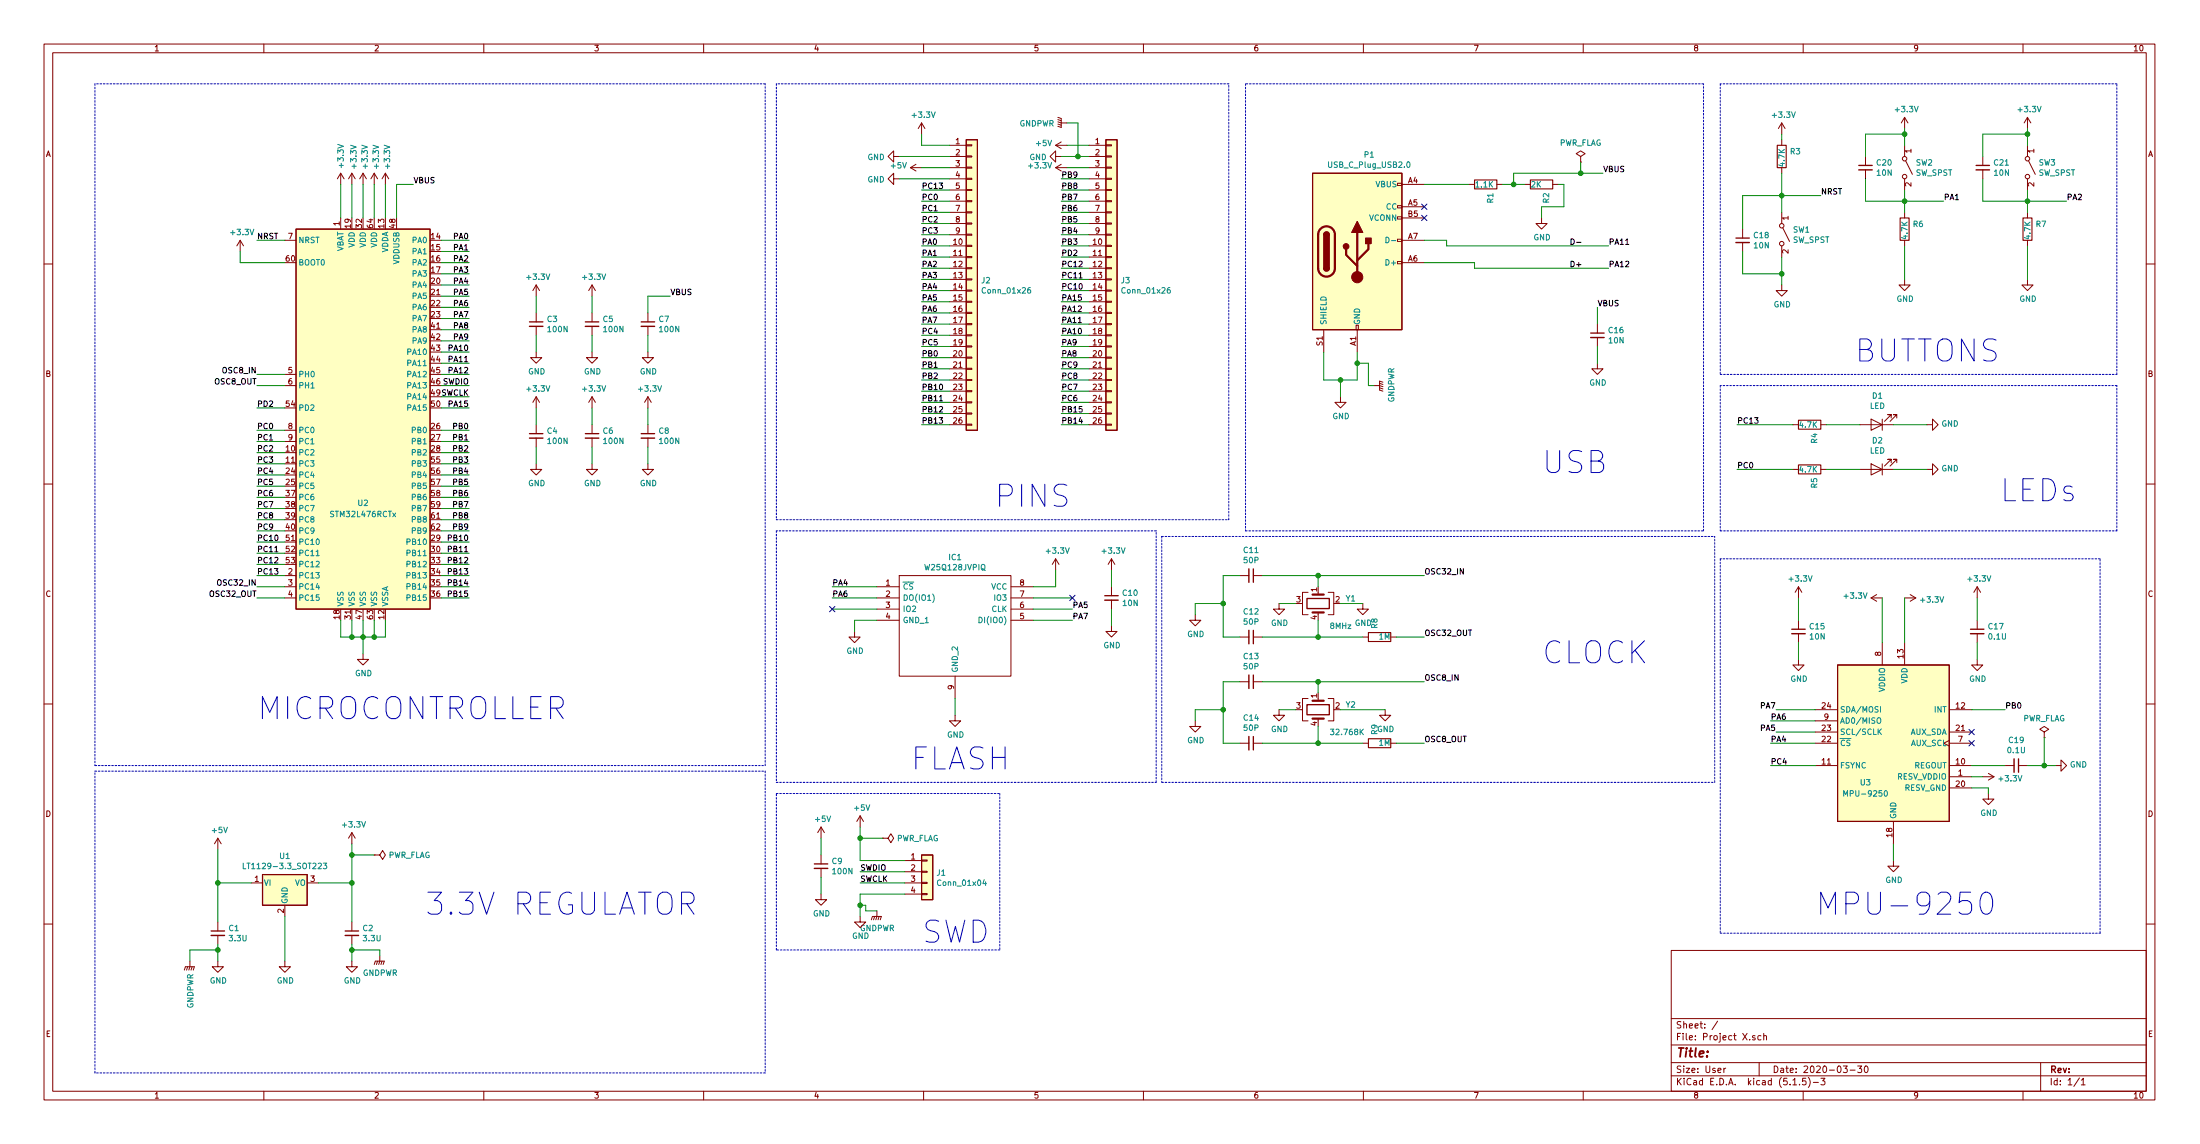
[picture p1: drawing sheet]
<svg xmlns="http://www.w3.org/2000/svg" width="500mm" height="260mm" viewBox="0 0 500 260" stroke-linecap="round" stroke-linejoin="round" font-family="sans-serif">
<g fill="none" stroke="#840000" stroke-width=".23">
<path d="M10 10h480v240h-480zM12 12h476v236h-476zM60 10v2M110 10v2M160 10v2M210 10v2M260 10v2M310 10v2M360 10v2M410 10v2M460 10v2M77.5 39.4l-.8 1.2"/>
<path d="M77.5 39.4v2.5M77.5 39.4l.7 1.2M80 39.4v2.5M80 39.4l-.8 1.2M80 39.4l.8 1.2M82.5 39.4l-.7 1.2M82.5 39.4v2.5M82.5 39.4l.8 1.2M85.1 39.4l-.8 1.2M85.1 39.4v2.5M85.1 39.4l.8 1.2M87.6 39.4l-.7 1.2"/>
<path d="M87.6 39.4v2.5M87.6 39.4l.8 1.2M203.2 35.6v-1.3l-1.3 1.3 1.3 1.2v-1.2h1.3M207 38.1l1.3 .8M207 38.1h2.5M208.3 37.3l-1.3 .8M209.5 27.9l-.7 1.3M209.5 27.9v2.6M209.5 27.9l.8 1.3M215.9 38.1h3.8M215.9 33h3.8M215.9 35.6h3.8"/>
<path d="M219.7 38h1.3v.2h-1.3zM219.7 35.4h1.3v.3h-1.3zM219.7 32.9h1.3v.2h-1.3zM240 35.6v-1.3l-1.2 1.3 1.2 1.2v-1.2h1.3M240 38.1h2.6M240 33h2.6M240 38.1l1.3 .8M240 33l1.3 .8M240.5 26.7l.8 .2v2.1l-.8-.3M240.5 27.2l.8 .2M240.5 27.7l.8 .2h1.3M240.5 28.2l.8 .3"/>
<path d="M241.3 37.3l-1.3 .8M241.3 32.3l-1.3 .7M247.6 38.1h3.9M247.6 33h3.9M247.6 35.6h3.9M251.5 38h1.2v.2h-1.2zM251.5 35.4h1.2v.3h-1.2zM251.5 32.9h1.2v.2h-1.2zM359.4 35.6l1-.7-1-.6-1 .6 1 .7v1.2M359.4 36.8h.1M405.1 27.9v2.6M405.1 31.8v1.2"/>
<path d="M405.1 38.1v1.3M405.1 27.9l-.7 1.3M405.1 27.9l.8 1.3M424.2 35.6v2M424.2 38.6v2M433.1 26.7v2.5M433.1 33v2.6M433.1 26.7l-.8 1.2M433.1 26.7l.7 1.2M433.3 36.6l1.5 3M450.8 35.6v2M450.8 38.6v2"/>
<path d="M461 26.7v2.5M461 33v2.6M461 26.7l-.8 1.2M461 26.7l.8 1.2M461.3 36.6l1.5 3M10 60h2M54.6 54.6l-.8 1.3M54.6 54.6v2.6M54.6 54.6l.8 1.3M64.8 54.6h2.5M77.5 49.5v2.6M203.2 40.6v-1.2l-1.3 1.2 1.3 1.3v-1.3h1.3"/>
<path d="M215.9 55.9h3.8M215.9 58.4h3.8M215.9 40.6h3.8M215.9 43.2h3.8M215.9 45.7h3.8M215.9 48.3h3.8M215.9 50.8h3.8M215.9 53.3h3.8M219.7 58.3h1.3v.2h-1.3zM219.7 55.8h1.3v.2h-1.3zM219.7 53.2h1.3v.3h-1.3zM219.7 50.7h1.3v.2h-1.3z"/>
<path d="M219.7 48.1h1.3v.3h-1.3zM219.7 45.6h1.3v.2h-1.3zM219.7 43.1h1.3v.2h-1.3zM219.7 40.5h1.3v.3h-1.3zM247.6 55.9h3.9M247.6 58.4h3.9M247.6 40.6h3.9M247.6 43.2h3.9M247.6 45.7h3.9M247.6 48.3h3.9M247.6 50.8h3.9M247.6 53.3h3.9"/>
<path d="M251.5 58.3h1.2v.2h-1.2zM251.5 55.8h1.2v.2h-1.2zM251.5 53.2h1.2v.3h-1.2zM251.5 50.7h1.2v.2h-1.2zM251.5 48.1h1.2v.3h-1.2zM251.5 45.6h1.2v.2h-1.2zM251.5 43.1h1.2v.2h-1.2zM251.5 40.5h1.2v.3h-1.2zM317.8 59.4h1v.5h-1zM317.8 54.4h1v.5h-1zM317.8 49.3h1v.5h-1zM317.8 46.7h1v.5h-1z"/>
<path d="M317.8 41.7h1v.5h-1zM318.8 41.9h5M318.8 47h5M318.8 59.7h5M318.8 54.6h5M318.8 49.5h5M334 41.9h1.3M340.4 41.9h1.2M346.7 41.9h1.3M350.5 49.5v1.3h1.3l-1.3 1.3-1.3-1.3h1.3M353.1 41.9h1.2M396.2 52.1v2"/>
<path d="M396.2 55.1v2.1M405.1 48.3v2.5M405.1 55.9v2.5M405.4 51.8l1.5 3.1M433.1 40.6v2.6M433.1 48.3v1.2M433.1 54.6v1.3M461 40.6v2.6M461 48.3v1.2M461 54.6v1.3M488 60h2M121.9 64.8v2.5"/>
<path d="M121.9 71.1v2.1M121.9 74.2v2M121.9 64.8l-.7 1.2M121.9 64.8l.8 1.2M134.6 64.8v2.5M134.6 71.1v2.1M134.6 74.2v2M134.6 64.8l-.7 1.2M134.6 64.8l.8 1.2M147.3 71.1v2.1M147.3 74.2v2M215.9 61h3.8"/>
<path d="M215.9 63.5h3.8M215.9 66h3.8M215.9 68.6h3.8M215.9 71.1h3.8M215.9 73.7h3.8M215.9 76.2h3.8M215.9 78.7h3.8M219.7 68.5h1.3v.2h-1.3zM219.7 71h1.3v.2h-1.3zM219.7 73.5h1.3v.3h-1.3zM219.7 76.1h1.3v.2h-1.3zM219.7 78.6h1.3v.3h-1.3z"/>
<path d="M219.7 65.9h1.3v.3h-1.3zM219.7 60.8h1.3v.3h-1.3zM219.7 63.4h1.3v.2h-1.3zM247.6 61h3.9M247.6 63.5h3.9M247.6 66h3.9M247.6 68.6h3.9M247.6 71.1h3.9M247.6 73.7h3.9M247.6 76.2h3.9M247.6 78.7h3.9M251.5 68.5h1.2v.2h-1.2z"/>
<path d="M251.5 71h1.2v.2h-1.2zM251.5 73.5h1.2v.3h-1.2zM251.5 76.1h1.2v.2h-1.2zM251.5 78.6h1.2v.3h-1.2zM251.5 65.9h1.2v.3h-1.2zM251.5 60.8h1.2v.3h-1.2zM251.5 63.4h1.2v.2h-1.2zM301 74.9v5.1M308.4 73.9h.5v1h-.5zM308.6 74.9v5.1M363.2 73.7v2M363.2 76.7v2"/>
<path d="M405.1 64.8v1.2h1.3l-1.3 1.3-1.2-1.3h1.2M433.1 63.5v1.3h1.2l-1.2 1.2-1.3-1.2h1.3M461 63.5v1.3h1.3l-1.3 1.2-1.3-1.2h1.3M64.8 87.6h2.5M64.8 97.8h2.5M64.8 85.1h2.5M121.9 80v1.3h1.3l-1.3 1.3-1.3-1.3h1.3M121.9 90.2l-.7 1.2M121.9 90.2v2.5M121.9 96.5v2.1M121.9 99.6v2M121.9 90.2l.8 1.2"/>
<path d="M134.6 80v1.3h1.3l-1.3 1.3-1.3-1.3h1.3M134.6 90.2l-.7 1.2M134.6 90.2v2.5M134.6 96.5v2.1M134.6 99.6v2M134.6 90.2l.8 1.2M147.3 80v1.3h1.3l-1.3 1.3-1.3-1.3h1.3M147.3 90.2l-.7 1.2M147.3 90.2v2.5M147.3 96.5v2.1M147.3 99.6v2M147.3 90.2l.8 1.2"/>
<path d="M215.9 81.3h3.8M215.9 83.8h3.8M215.9 86.4h3.8M215.9 88.9h3.8M215.9 91.4h3.8M215.9 94h3.8M215.9 96.5h3.8M219.7 91.3h1.3v.3h-1.3zM219.7 93.9h1.3v.2h-1.3zM219.7 96.4h1.3v.2h-1.3zM219.7 81.2h1.3v.2h-1.3zM219.7 83.7h1.3v.2h-1.3z"/>
<path d="M219.7 86.2h1.3v.3h-1.3zM219.7 88.8h1.3v.2h-1.3zM247.6 81.3h3.9M247.6 83.8h3.9M247.6 86.4h3.9M247.6 88.9h3.9M247.6 91.4h3.9M247.6 94h3.9M247.6 96.5h3.9M251.5 91.3h1.2v.3h-1.2zM251.5 93.9h1.2v.2h-1.2zM251.5 96.4h1.2v.2h-1.2z"/>
<path d="M251.5 81.2h1.2v.2h-1.2zM251.5 83.7h1.2v.2h-1.2zM251.5 86.2h1.2v.3h-1.2zM251.5 88.8h1.2v.2h-1.2zM304.8 90.2v1.2h1.3l-1.3 1.3-1.3-1.3h1.3M312.4 87.6h1.3l.8 .3M313.7 88.1l.8 .3M313.7 87.1l.8 .3M314.5 86.9l-.8-.3v2l.8 .3M363.2 82.6v1.2h1.3l-1.3 1.3-1.3-1.3h1.3M407.7 96.5h1.2M414 96.5h1.3"/>
<path d="M422.9 96.5h7.6M425.4 95.3l2.6 1.2-2.6 1.3zM428 95.3v2.5M430 95v-.8h-.7h.7l-1.5 1.6M431.3 95v-.8h-.8h.8l-1.5 1.6M438.1 96.5h1.3v-1.2l1.3 1.2-1.3 1.3v-1.3M10 110h2M64.8 100.3h2.5M121.9 105.4v1.3h1.3l-1.3 1.3-1.3-1.3h1.3M134.6 105.4v1.3h1.3l-1.3 1.3-1.3-1.3h1.3M147.3 105.4v1.3h1.3l-1.3 1.3-1.3-1.3h1.3M407.7 106.7h1.2"/>
<path d="M414 106.7h1.3M422.9 106.7h7.6M425.4 105.4l2.6 1.3-2.6 1.3zM428 105.4v2.6M430 105.2v-.8h-.7h.7l-1.5 1.5M431.3 105.2v-.8h-.8h.8l-1.5 1.5M438.1 106.7h1.3v-1.3l1.3 1.3-1.3 1.3v-1.3M488 110h2M64.8 133.4h2.5M64.8 135.9h2.5M64.8 130.8h2.5M199.4 133.4h5.1"/>
<path d="M199.4 135.9h5.1M199.4 138.4h5.1M204.5 130.8h25.4v22.9h-25.4zM229.9 133.4h5M229.9 135.9h5M229.9 138.4h5M240 127l-.7 1.3M240 127v2.5M240 127l.8 1.3M252.7 127l-.7 1.3M252.7 127v2.5M252.7 133.4v2"/>
<path d="M252.7 136.4v2M252.7 127l.8 1.3M271.8 139.7v1.3h1.2l-1.2 1.2-1.3-1.2h1.3M281.9 130.8h2.1M285 130.8h2M290.8 137.2v1.2h1.3l-1.3 1.3-1.2-1.3h1.2M297.4 134.6h-1.2v5.1h1.2M299.7 134.6v.5M299.7 139.2v.5M302 134.6h1.3v5.1h-1.3M309.9 137.2v1.2h1.2l-1.2 1.3-1.3-1.3h1.3M408.9 133.4v2.5"/>
<path d="M408.9 133.4l-.7 1.2M408.9 133.4l.8 1.2M425.4 135.9h2.6M425.4 135.9l1.3 .8M426.7 135.1l-1.3 .8M433.1 135.9h2.5M434.3 135.1l1.3 .8M435.6 135.9l-1.3 .8M449.6 133.4v2.5M449.6 133.4l-.8 1.2M449.6 133.4l.7 1.2M10 160h2"/>
<path d="M82.5 148.6v1.3h1.3l-1.3 1.2-1.2-1.2h1.2M194.3 143.5v1.3h1.3l-1.3 1.3-1.3-1.3h1.3M199.4 141h5.1M217.2 153.7v5.1M229.9 141h5M252.7 142.2v1.3h1.3l-1.3 1.3-1.2-1.3h1.2M281.9 144.8h2.1M281.9 154.9h2.1M285 144.8h2M285 154.9h2M297.4 158.8h-1.2v5h1.2M299.7 158.8v.5"/>
<path d="M302 158.8h1.3v5h-1.3M309.9 144.8h1.2M316.2 144.8h1.3M408.9 149.9v1.2h1.3l-1.3 1.3-1.2-1.3h1.2M408.9 141v2M408.9 144v2.1M428 146.1v5M433.1 146.1v5M449.6 149.9v1.2h1.2l-1.2 1.3-1.3-1.3h1.3M449.6 141v2M449.6 144v2.1M488 160h2"/>
<path d="M217.2 162.6v1.2h1.2l-1.2 1.3-1.3-1.3h1.3M271.8 163.8v1.3h1.2l-1.2 1.3-1.3-1.3h1.3M281.9 168.9h2.1M285 168.9h2M290.8 161.3v1.3h1.3l-1.3 1.2-1.2-1.2h1.2M299.7 163.3v.5M309.9 168.9h1.2M315 161.3v1.3h1.2l-1.2 1.2-1.3-1.2h1.3M316.2 168.9h1.3M412.7 174h5.1M412.7 168.9h5.1M412.7 161.3h5.1"/>
<path d="M412.7 166.4h5.1M412.7 163.8h5.1M443.2 168.3l-1.2 .6 1.2 .6M443.2 176.5h5.1M443.2 174h5.1M443.2 168.9h5.1M443.2 161.3h5.1M443.2 179.1h5.1M443.2 166.4h5.1M450.8 176.5h2.6M452.1 175.8l1.3 .7M453.4 176.5l-1.3 .8"/>
<path d="M455.9 174h2.1M459 174h2M464.8 166.4l1-.7-1-.6-1 .6 1 .7v1.2M464.8 167.6h.1M467.4 174h1.2v-1.3l1.3 1.3-1.3 1.3v-1.3M49.5 190.5v2.5M49.5 190.5l-.7 1.3M49.5 190.5l.8 1.3M80 189.2v2.6M80 189.2l-.8 1.3M80 189.2l.8 1.3M85.1 194.3h1.3l.6-1 .6 1-.6 1-.6-1"/>
<path d="M85.1 194.3h.1M186.7 188v2.5M186.7 194.3v2M186.7 197.4v2M186.7 188l-.8 1.2M186.7 188l.8 1.2M195.6 185.4l-.8 1.3M195.6 185.4v2.6M195.6 185.4l.7 1.3M200.7 190.5h1.2l.7-1 .6 1-.6 1-.7-1M200.7 190.5h.1M205.7 195.6h3.8"/>
<path d="M205.7 198.1h3.8M209.5 195.5h1.3v.2h-1.3zM209.5 198h1.3v.2h-1.3zM430.5 195.6v1.3h1.3l-1.3 1.2-1.2-1.2h1.2M430.5 186.7v5.1M452.1 180.3v1.3h1.3l-1.3 1.3-1.3-1.3h1.3M10 210h2M42.7 219.7l-.3 .8M43.2 218.4v1.3l-.3 .8M43.7 219.7l-.3 .8M49.5 218.4v1.3h1.3l-1.3 1.3-1.2-1.3h1.2M49.5 209.6v2"/>
<path d="M49.5 212.6v2M57.1 200.7h2.6M64.8 218.4v1.3h1.2l-1.2 1.3-1.3-1.3h1.3M64.8 205.7v2.6M69.8 200.7h2.6M80 218.4v1.3h1.3l-1.3 1.3-1.3-1.3h1.3M80 209.6v2M80 212.6v2M85.1 219.2l.2-.8h2.1l-.3 .8M85.9 218.4l-.3 .8M86.4 217.2v1.2l-.3 .8M86.9 218.4l-.3 .8"/>
<path d="M186.7 203.2v1.3h1.3l-1.3 1.2-1.3-1.2h1.3M195.6 208.3v1.3h1.2l-1.2 1.2-1.3-1.2h1.3M198.1 209l.3-.7h2l-.2 .7M198.9 208.3l-.3 .7M199.4 207v1.3l-.3 .7M199.9 208.3l-.3 .7M205.7 200.7h3.8M205.7 203.2h3.8M209.5 203.1h1.3v.2h-1.3zM209.5 200.5h1.3v.3h-1.3zM380 216h108v32h-108zM488 210h2"/>
<path d="M41.9 220.5l.3-.8h2l-.3 .8M380 237.5h108M380 231.5h108M390.6 232.1l-1.3 1.9M399.1 235.4h-.4l-.2 .2 .1 .2 .5 .1v.4h-.6M400.4 235.4h-.4l-.3 .2 .1 .7h.6M401 235.5l.6-.1 .1 .9M401 234.9v1.4M60 248v2M110 248v2M160 248v2M210 248v2"/>
<path d="M260 248v2M310 248v2M360 248v2M380 244.5h108M380 241.5h108M392 242.8v1M392.4 242.8l-.4 .3M400 241.5v3M407.7 246.6h.8M409.2 246.4v.2M410 248v2M410.6 245.1h-.7l-.1 .7 .7-.1 .1 .7-.2 .2-.6-.2"/>
<path d="M411.2 244.9a1.71 1.71 0 0 1 0 2.2M412.3 246h1.2M414 245.1h1l-.5 .5 .4 .2v.6l-.2 .2-.7-.2M419.1 242.3h.9l-.4 .6 .4 .1v.6l-.2 .2-.7-.2M420.7 243.2h1.1M422.4 242.3h.9l-.5 .6 .5 .1v.6l-.3 .2-.6-.2M424.1 242.3h.2a.8 .8 0 0 1 .5 .7 .8 .8 0 0 1-.5 .8 1 1 0 0 1-.2-1.5zM460 248v2M464 241.5v6.5M472.8 245l-1.2 1.9M473.3 245.5l.4-.4v1.5M473.3 246.6h.8"/>
<circle cx="433.1" cy="36.1" r=".51"/>
<circle cx="461" cy="36.1" r=".51"/>
<circle cx="405.1" cy="51.3" r=".51"/>
<circle cx="405.1" cy="55.4" r=".51"/>
<circle cx="433.1" cy="40.1" r=".51"/>
<circle cx="461" cy="40.1" r=".51"/>
</g>
<g fill="none" stroke="#840000" stroke-width=".33">
<path d="M422.7 38.6h3M449.3 38.6h3.1M394.7 55.1h3.1M120.4 74.2h3M133.1 74.2h3M145.8 74.2h3M361.7 76.7h3M120.4 99.6h3M133.1 99.6h3M145.8 99.6h3M251.2 136.4h3.1M284 129.3v3"/>
<path d="M284 143.3v3M284 153.4v3.1M407.4 144h3.1M448.1 144h3M284 167.4v3M458 172.5v3M185.2 197.4h3M48 212.6h3.1M78.5 212.6h3"/>
</g>
<g fill="none" stroke="#840000" stroke-width=".3">
<path d="M422.7 37.6h3M449.3 37.6h3.1M394.7 54.1h3.1M120.4 73.2h3M133.1 73.2h3M145.8 73.2h3M361.7 75.7h3M120.4 98.6h3M133.1 98.6h3M145.8 98.6h3M251.2 135.4h3.1M285 129.3v3"/>
<path d="M297.2 136h5.1v2.3h-5.1zM285 143.3v3M285 153.4v3.1M407.4 143h3.1M448.1 143h3M285 167.4v3M297.2 160.1h5.1v2.3h-5.1zM459 172.5v3M185.2 196.3h3M48 211.6h3.1M78.5 211.6h3"/>
</g>
<g fill="none" stroke="#008484" stroke-width=".23">
<path d="M320 36.9l.2-.1a.67 .67 0 0 1 .4 .6 .67 .67 0 0 1-.4 .7l-.3-.5zM315.1 53.9a.64 .64 0 0 1 .8 .6 .64 .64 0 0 1-.8 .7zM316.4 54.7h1M234.3 65.4h-.4l-.2 .5v.6l.6 .1v-.7l-.4-.1-.2 .3M266 65.4h-.4l-.2 .5 .1 .6 .5 .1v-.7l-.4-.1-.2 .3M71.9 126.3h.7M212.1 135a1.47 1.47 0 0 1 0 1.9M222.6 140.3a.64 .64 0 0 1 .7 .6 .64 .64 0 0 1-.7 .6zM426.9 163.3l.2-.2a.45 .45 0 0 1 .6 .5l-.1 .6-.5 .2-.3-.4zM427.2 166.2l.6 .7M427.6 160.6v1.3M427.8 165.7l-.7 .7"/>
<path d="M428.5 179.8l.2-.1a.67 .67 0 0 1 .5 .6 .67 .67 0 0 1-.5 .7l-.3-.5zM55.3 196.2v1.2h.6M73.5 196.2h.8l-.4 .4 .3 .2 .1 .4-.3 .2-.5-.1M223.8 199.9l-.3 .9h.8M419.2 181v-1.3l.5 .9 .4-.9v1.3M224.1 200.4v.8"/>
</g>
<g fill="#ffffc2" stroke="#ffffc2" stroke-width=".23">
<path d="M219.7 31.8h2.5v66h-2.5z"/>
<path d="M209.5 194.3h2.6v10.2h-2.6z"/>
<path d="M251.5 31.8h2.5v66h-2.5z"/>
<path d="M59.7 198.8h10.1v6.9h-10.1z"/>
<path d="M298.4 39.4h20.4v35.5h-20.4z"/>
<path d="M67.3 52.1h30.5v86.3h-30.5z"/>
<path d="M417.8 151.1h25.4v35.6h-25.4z"/>
</g>
<g fill="none" stroke="#840000" stroke-width=".25">
<path d="M219.7 31.8h2.5v66h-2.5zM251.5 31.8h2.5v66h-2.5zM298.4 39.4h20.4v35.5h-20.4zM404.1 33h2v5.1h-2zM67.3 52.1h30.5v86.3h-30.5zM301 53.3l.2-.4 .3-.2 .6 .2 .2 .4M335.3 40.9h5.1v2h-5.1zM348 40.9h5.1v2h-5.1zM432.1 49.5h2v5.1h-2zM460 49.5h2v5.1h-2zM301 61l.2 .4 .3 .2 .6-.2 .2-.4M408.9 95.5h5.1v2h-5.1z"/>
<path d="M408.9 105.7h5.1v2h-5.1zM311.1 143.8h5.1v2h-5.1zM417.8 151.1h25.4v35.6h-25.4zM311.1 167.9h5.1v2h-5.1zM59.7 198.8h10.1v6.9h-10.1zM209.5 194.3h2.6v10.2h-2.6z"/>
</g>
<path d="M300.2 52.1a1.9 1.9 0 0 1 2.1-.6 1.9 1.9 0 0 1 1.2 1.8v7.7a1.9 1.9 0 0 1-1.9 1.9 1.9 1.9 0 0 1-1.9-1.9v-7.8zM306.1 56.6v1.3l2.5 2.6M308.6 52.8v10.2M311.1 55.4v1.2l-2.5 2.6M298.4 135.1h2.6M298.4 139.2h2.6M298.4 159.3h2.6M298.4 163.3h2.6" fill="none" stroke="#840000" stroke-width=".51"/>
<g fill="#840000" stroke="#840000" stroke-width=".25">
<path d="M301 61l1.3 .1-.3 .4-.5 .1-.3-.2z"/>
<path d="M301.2 52.9l.7-.2 .3 .3 .1 .3h-1.3z"/>
<path d="M301 53.3h1.3v7.7h-1.3z"/>
<path d="M310.5 54.1h1.3v1.3h-1.3z"/>
<path d="M308.6 50.3l1.3 2.5h-2.6z"/>
<circle cx="306.1" cy="56" r=".63"/>
</g>
<circle cx="308.6" cy="63" r="1.27" fill="#840000" stroke="#840000" stroke-width=".23"/>
<g fill="none" stroke="#0000c2" stroke-width=".23" stroke-dasharray=".4 .4">
<path d="M21.6 19.1v154.9M174 19.1h-152.4M176.5 19.1v99M279.4 19.1h-102.9M283.2 19.1v101.6M387.3 19.1h-104.1M391.2 19.1v66M481.3 19.1h-90.1M391.2 87.6v33.1M391.2 85.1h90.1M481.3 85.1v-66M481.3 87.6h-90.1"/>
<path d="M176.5 118.1h102.9M279.4 118.1v-99M176.5 120.7v57.1M262.9 120.7h-86.4M264.2 121.9v55.9M264.2 121.9h125.7M283.2 120.7h104.1M387.3 120.7v-101.6M391.2 120.7h90.1M391.2 127v85.1M477.5 127h-86.3M481.3 120.7v-33.1"/>
<path d="M21.6 175.3h152.4M21.6 174h152.4M174 174v-154.9M174 175.3v68.5M176.5 177.8h86.4M262.9 177.8v-57.1M264.2 177.8h125.7M389.9 177.8v-55.9M176.5 180.3h50.8M227.3 180.3v35.6M176.5 215.9v-35.6M227.3 215.9h-50.8"/>
<path d="M391.2 212.1h86.3M477.5 212.1v-85.1M21.6 243.8v-68.5M174 243.8h-152.4"/>
</g>
<g fill="none" stroke="#008400" stroke-width=".23">
<path d="M204.5 35.6h11.4M209.5 30.5v2.5h6.4M209.5 38.1h6.4M241.3 35.6h6.3M242.6 33h5M242.6 38.1h5M242.6 27.9h2.5v7.7M359.4 36.8v2.6M364.5 39.4h-20.3v2.5M405.1 30.5v1.3M405.1 39.4v8.9M433.1 29.2v3.8"/>
<path d="M433.1 30.5h-8.9v5.1M461 30.5h-10.2v5.1M461 29.2v3.8M54.6 57.2v2.5h10.2M58.4 54.6h6.4M77.5 41.9v7.6M80 41.9v7.6M82.5 41.9v7.6M85.1 41.9v7.6M87.6 41.9v7.6M94 41.9h-3.8v7.6M100.3 59.7h6.4"/>
<path d="M100.3 54.6h6.4M100.3 57.2h6.4M204.5 40.6h11.4M209.5 43.2h6.4M209.5 58.4h6.4M209.5 45.7h6.4M209.5 48.3h6.4M209.5 50.8h6.4M209.5 53.3h6.4M209.5 55.9h6.4M241.3 43.2h6.3M241.3 58.4h6.3"/>
<path d="M241.3 40.6h6.3M241.3 45.7h6.3M241.3 48.3h6.3M241.3 50.8h6.3M241.3 53.3h6.3M241.3 55.9h6.3M323.8 59.7h11.5v1.3h30.5M323.8 41.9h10.2M323.8 54.6h5.1v1.3h36.9M341.6 41.9h5.1M354.3 41.9h1.3v5.1h-5.1v2.5M396.2 57.2v5h8.9"/>
<path d="M405.1 58.4v6.4M414 44.5h-17.8v7.6M424.2 40.6v5.1h17.8M433.1 43.2v5.1M433.1 55.9v7.6M450.8 40.6v5.1h19.1M461 43.2v5.1M461 55.9v7.6M100.3 67.3h6.4M100.3 62.2h6.4M100.3 77.5h6.4M100.3 74.9h6.4"/>
<path d="M100.3 64.8h6.4M100.3 69.9h6.4M100.3 72.4h6.4M121.9 67.3v3.8M121.9 76.2v3.8M134.6 67.3v3.8M134.6 76.2v3.8M147.3 76.2v3.8M152.4 67.3h-5.1v3.8M209.5 73.7h6.4M209.5 63.5h6.4M209.5 61h6.4"/>
<path d="M209.5 66h6.4M209.5 71.1h6.4M209.5 68.6h6.4M209.5 76.2h6.4M209.5 78.7h6.4M241.3 73.7h6.3M241.3 63.5h6.3M241.3 61h6.3M241.3 66h6.3M241.3 71.1h6.3M241.3 68.6h6.3M241.3 76.2h6.3"/>
<path d="M241.3 78.7h6.3M363.2 69.9v3.8M363.2 78.7v3.9M58.4 87.6h6.4M58.4 85.1h6.4M58.4 97.8h6.4M58.4 92.7h6.4M100.3 82.6h6.4M100.3 87.6h6.4M100.3 85.1h6.4M100.3 80h6.4M100.3 97.8h6.4"/>
<path d="M100.3 90.2h6.4M100.3 92.7h6.4M121.9 92.7v3.8M134.6 92.7v3.8M147.3 92.7v3.8M209.5 91.4h6.4M209.5 86.4h6.4M209.5 96.5h6.4M209.5 94h6.4M209.5 88.9h6.4M209.5 83.8h6.4M209.5 81.3h6.4"/>
<path d="M241.3 91.4h6.3M241.3 86.4h6.3M241.3 96.5h6.3M241.3 94h6.3M241.3 88.9h6.3M241.3 83.8h6.3M241.3 81.3h6.3M301 80v6.4h7.6v-6.4M304.8 86.4v3.8M308.6 82.6h2.5v5h1.3M395 96.5h12.7M415.3 96.5h7.6"/>
<path d="M430.5 96.5h7.6M58.4 110.5h6.4M58.4 118.1h6.4M58.4 115.6h6.4M58.4 113h6.4M58.4 100.3h6.4M58.4 102.9h6.4M58.4 105.4h6.4M58.4 108h6.4M100.3 110.5h6.4M100.3 118.1h6.4M100.3 115.6h6.4"/>
<path d="M100.3 113h6.4M100.3 100.3h6.4M100.3 102.9h6.4M100.3 105.4h6.4M100.3 108h6.4M121.9 101.6v3.8M134.6 101.6v3.8M147.3 101.6v3.8M395 106.7h12.7M415.3 106.7h7.6M430.5 106.7h7.6M58.4 130.8h6.4"/>
<path d="M58.4 135.9h6.4M58.4 133.4h6.4M58.4 120.7h6.4M58.4 123.2h6.4M58.4 125.7h6.4M58.4 128.3h6.4M100.3 130.8h6.4M100.3 135.9h6.4M100.3 133.4h6.4M100.3 120.7h6.4M100.3 123.2h6.4M100.3 125.7h6.4"/>
<path d="M100.3 128.3h6.4M189.2 135.9h10.2M189.2 138.4h10.2M189.2 133.4h10.2M234.9 135.9h8.9M234.9 138.4h8.9M240 129.5v3.9h-5.1M252.7 129.5v3.9M252.7 138.4v3.8M278.1 137.2h-6.3v2.5M281.9 130.8h-3.8v14h3.8M287 130.8h36.8"/>
<path d="M290.8 137.2h3.8M299.7 130.8v2.6M304.8 137.2h5.1M408.9 135.9v5.1M428 135.9v10.2M433.1 135.9v10.2M449.6 135.9v5.1M77.5 141v3.8h10.1v-3.8M80 141v3.8M82.5 141v7.6M85.1 141v3.8M199.4 141h-5.1v2.5"/>
<path d="M217.2 158.8v3.8M234.9 141h8.9M281.9 154.9h-3.8v14h3.8M287 144.8h22.9M287 154.9h36.8M299.7 141v3.8M299.7 154.9v2.6M317.5 144.8h6.3M408.9 146.1v3.8M449.6 146.1v3.8M278.1 161.3h-6.3v2.5M287 168.9h22.9"/>
<path d="M290.8 161.3h3.8M299.7 165.1v3.8M304.8 161.3h10.2M317.5 168.9h6.3M402.6 168.9h10.1M402.6 174h10.1M402.6 163.8h10.1M403.9 161.3h8.8M403.9 166.4h8.8M448.3 161.3h7.6M448.3 174h7.6M448.3 179.1h3.8v1.2"/>
<path d="M448.3 176.5h2.5M461 174h6.4M464.8 167.6v6.4M49.5 193v16.6M80 191.8v17.8M80 194.3h5.1M186.7 190.5v3.8M186.7 199.4v3.8M195.6 188v7.6h10.1M195.6 190.5h5.1M195.6 198.1h10.1M430.5 191.8v3.8"/>
<path d="M49.5 214.6v3.8M49.5 215.9h-6.3v2.5M49.5 200.7h7.6M64.8 208.3v10.1M72.4 200.7h7.6M80 214.6v3.8M80 215.9h6.4v1.3M195.6 200.7h10.1M195.6 205.7h1.2v1.3h2.6M205.7 203.2h-10.1v5.1"/>
</g>
<path d="M357.2 54.3a.64 .64 0 0 1 .8 .6 .64 .64 0 0 1-.8 .7zM358.5 55.1h1M369.6 55.6h.8M245.2 73.3h.7M245.4 63.2h.7M213.6 91.1h.7M62.5 125.4h.7" fill="none" stroke="#000" stroke-width=".23"/>
<path d="M448.1 202.8h-2.4l-.2 2.4 .7-.5h1.2l.5 .2 .4 .7v1.2l-.2 .5-.7 .5h-1.2l-.7-.5M450.7 203.3a1.2 1.2 0 0 1 1.2-.5 1.2 1.2 0 0 1 1 .9 3.9 3.9 0 0 1-.5 3.8 1.19 1.19 0 0 1-1.9-.7 4.2 4.2 0 0 1 .2-3.5z" fill="none" stroke="#0000c2" stroke-width=".23"/>
<g fill="#008400" stroke="#008400" stroke-width=".25">
<circle cx="80" cy="215.9" r=".51"/>
<circle cx="308.6" cy="82.6" r=".51"/>
<circle cx="80" cy="200.7" r=".51"/>
<circle cx="464.8" cy="174" r=".51"/>
<circle cx="195.6" cy="205.7" r=".51"/>
<circle cx="49.5" cy="200.7" r=".51"/>
<circle cx="82.6" cy="144.8" r=".51"/>
<circle cx="245.1" cy="35.6" r=".51"/>
<circle cx="299.7" cy="168.9" r=".51"/>
<circle cx="80" cy="144.8" r=".51"/>
<circle cx="304.8" cy="86.4" r=".51"/>
<circle cx="344.2" cy="41.9" r=".51"/>
<circle cx="278.1" cy="137.2" r=".51"/>
<circle cx="299.7" cy="130.8" r=".51"/>
<circle cx="461" cy="45.7" r=".51"/>
<circle cx="299.7" cy="144.8" r=".51"/>
<circle cx="433.1" cy="45.7" r=".51"/>
<circle cx="433.1" cy="30.5" r=".51"/>
<circle cx="359.4" cy="39.4" r=".51"/>
<circle cx="85.1" cy="144.8" r=".51"/>
<circle cx="405.1" cy="62.2" r=".51"/>
<circle cx="461" cy="30.5" r=".51"/>
<circle cx="278.1" cy="161.3" r=".51"/>
<circle cx="80" cy="194.3" r=".51"/>
<circle cx="405.1" cy="44.5" r=".51"/>
<circle cx="299.7" cy="154.9" r=".51"/>
<circle cx="49.5" cy="215.9" r=".51"/>
<circle cx="195.6" cy="190.5" r=".51"/>
</g>
<path d="M323.2 48.9l1.3 1.2M323.2 46.4l1.3 1.2M324.5 48.9l-1.3 1.2M324.5 46.4l-1.3 1.2M188.6 137.8l1.2 1.2M189.8 137.8l-1.2 1.2M243.2 135.3l1.2 1.2M244.4 135.3l-1.2 1.2M447.7 165.8l1.2 1.2M447.7 168.3l1.2 1.2M448.9 165.8l-1.2 1.2M448.9 168.3l-1.2 1.2" fill="none" stroke="#000084" stroke-width=".23"/>
<g font-size="7" fill="#0000c2">
<text x="421.6" y="82.3">BUTTONS</text>
<text x="350.5" y="107.6">USB</text>
<text x="226.1" y="115.3">PINS</text>
<text x="454.7" y="114">LEDs</text>
<text x="350.5" y="150.9">CLOCK</text>
<text x="58.4" y="163.6">MICROCONTROLLER</text>
<text x="207" y="175">FLASH</text>
<text x="96.5" y="208">3.3V REGULATOR</text>
<text x="412.7" y="208">MPU-9250</text>
<text x="209.5" y="214.4">SWD</text>
</g>
<text font-size="2.8" fill="#840000" x="381" y="240.3">Title:</text>
<g font-size="2.1" fill="#840000">
<text x="381" y="233.7">Sheet: /</text>
<text x="381" y="236.4">File: Project X.sch</text>
<text x="381" y="243.8">Size: User</text>
<text x="403" y="243.8">Date: 2020-03-30</text>
<text x="466" y="243.8">Rev:</text>
<text x="381" y="246.6">KiCad E.D.A. kicad (5.1.5)-3</text>
<text x="466" y="246.6">Id: 1/1</text>
</g>
<g font-size="1.8" fill="#840000">
<text x="35" y="11.6">1</text>
<text x="85" y="11.6">2</text>
<text x="135" y="11.6">3</text>
<text x="185" y="11.6">4</text>
<text x="235" y="11.6">5</text>
<text x="285" y="11.6">6</text>
<text x="335" y="11.6">7</text>
<text x="385" y="11.6">8</text>
<text x="435" y="11.6">9</text>
<text x="485" y="11.6">10</text>
<text x="10.4" y="35.6">A</text>
<text x="217.3" y="32.8">1</text>
<text x="217.3" y="35.3">2</text>
<text x="249.1" y="32.8">1</text>
<text x="249.1" y="35.3">2</text>
<text x="434.6" y="34.8" transform="rotate(-90 434.6 34.8)">1</text>
<text x="462.5" y="34.8" transform="rotate(-90 462.5 34.8)">1</text>
<text x="488.4" y="35.6">A</text>
<text x="217.3" y="37.8">3</text>
<text x="217.3" y="40.4">4</text>
<text x="249.1" y="37.8">3</text>
<text x="249.1" y="40.4">4</text>
<text x="320.2" y="41.7">A4</text>
<text x="217.3" y="42.9">5</text>
<text x="217.3" y="45.5">6</text>
<text x="249.1" y="42.9">5</text>
<text x="249.1" y="45.5">6</text>
<text x="320.2" y="46.7">A5</text>
<text x="434.6" y="42.4" transform="rotate(-90 434.6 42.4)">2</text>
<text x="462.5" y="42.4" transform="rotate(-90 462.5 42.4)">2</text>
<text x="77.2" y="51.3" transform="rotate(-90 77.2 51.3)">1</text>
<text x="79.8" y="51.8" transform="rotate(-90 79.8 51.8)">19</text>
<text x="82.3" y="51.8" transform="rotate(-90 82.3 51.8)">32</text>
<text x="84.8" y="51.8" transform="rotate(-90 84.8 51.8)">64</text>
<text x="87.4" y="51.8" transform="rotate(-90 87.4 51.8)">13</text>
<text x="89.9" y="51.8" transform="rotate(-90 89.9 51.8)">48</text>
<text x="217.3" y="48">7</text>
<text x="217.3" y="50.5">8</text>
<text x="217.3" y="53.1">9</text>
<text x="249.1" y="48">7</text>
<text x="249.1" y="50.5">8</text>
<text x="249.1" y="53.1">9</text>
<text x="320.2" y="49.3">B5</text>
<text x="406.7" y="50" transform="rotate(-90 406.7 50)">1</text>
<text x="65.1" y="59.4">60</text>
<text x="65.6" y="54.4">7</text>
<text x="98.1" y="54.4">14</text>
<text x="98.1" y="56.9">15</text>
<text x="98.1" y="59.4">16</text>
<text x="216.8" y="55.6">10</text>
<text x="216.8" y="58.2">11</text>
<text x="248.6" y="55.6">10</text>
<text x="248.6" y="58.2">11</text>
<text x="320.2" y="59.4">A6</text>
<text x="320.2" y="54.4">A7</text>
<text x="406.7" y="57.6" transform="rotate(-90 406.7 57.6)">2</text>
<text x="98.1" y="62">17</text>
<text x="98.1" y="64.5">20</text>
<text x="216.8" y="60.7">12</text>
<text x="216.8" y="63.2">13</text>
<text x="216.8" y="65.8">14</text>
<text x="248.6" y="60.7">12</text>
<text x="248.6" y="63.2">13</text>
<text x="248.6" y="65.8">14</text>
<text x="98.1" y="67.1">21</text>
<text x="98.1" y="69.6">22</text>
<text x="216.8" y="68.3">15</text>
<text x="216.8" y="70.9">16</text>
<text x="248.6" y="68.3">15</text>
<text x="248.6" y="70.9">16</text>
<text x="98.1" y="72.1">23</text>
<text x="98.1" y="74.7">41</text>
<text x="98.1" y="77.2">42</text>
<text x="216.8" y="73.4">17</text>
<text x="216.8" y="75.9">18</text>
<text x="248.6" y="73.4">17</text>
<text x="248.6" y="75.9">18</text>
<text x="98.1" y="79.8">43</text>
<text x="98.1" y="82.3">44</text>
<text x="216.8" y="78.5">19</text>
<text x="216.8" y="81">20</text>
<text x="216.8" y="83.6">21</text>
<text x="248.6" y="78.5">19</text>
<text x="248.6" y="81">20</text>
<text x="248.6" y="83.6">21</text>
<text x="300.7" y="78.5" transform="rotate(-90 300.7 78.5)">S1</text>
<text x="308.4" y="78.6" transform="rotate(-90 308.4 78.6)">A1</text>
<text x="10.4" y="85.6">B</text>
<text x="65.6" y="84.8">5</text>
<text x="65.6" y="87.4">6</text>
<text x="98.1" y="84.8">45</text>
<text x="216.8" y="86.1">22</text>
<text x="216.8" y="88.6">23</text>
<text x="248.6" y="86.1">22</text>
<text x="248.6" y="88.6">23</text>
<text x="488.4" y="85.6">B</text>
<text x="65.1" y="92.5">54</text>
<text x="98.1" y="92.5">50</text>
<text x="216.8" y="91.2">24</text>
<text x="216.8" y="93.7">25</text>
<text x="248.6" y="91.2">24</text>
<text x="248.6" y="93.7">25</text>
<text x="65.6" y="97.5">8</text>
<text x="65.6" y="100.1">9</text>
<text x="98.1" y="97.5">26</text>
<text x="98.1" y="100.1">27</text>
<text x="216.8" y="96.3">26</text>
<text x="248.6" y="96.3">26</text>
<text x="65.1" y="102.6">10</text>
<text x="65.1" y="105.2">11</text>
<text x="65.1" y="107.7">24</text>
<text x="98.1" y="102.6">28</text>
<text x="98.1" y="105.2">55</text>
<text x="98.1" y="107.7">56</text>
<text x="65.1" y="110.2">25</text>
<text x="65.1" y="112.8">37</text>
<text x="98.1" y="110.2">57</text>
<text x="98.1" y="112.8">58</text>
<text x="65.1" y="115.3">38</text>
<text x="65.1" y="117.9">39</text>
<text x="98.1" y="115.3">59</text>
<text x="98.1" y="117.9">61</text>
<text x="65.1" y="122.9">51</text>
<text x="65.1" y="125.5">52</text>
<text x="65.1" y="120.4">40</text>
<text x="98.1" y="122.9">29</text>
<text x="98.1" y="125.5">30</text>
<text x="98.1" y="120.4">62</text>
<text x="65.1" y="128">53</text>
<text x="65.6" y="130.6">2</text>
<text x="98.1" y="128">33</text>
<text x="98.1" y="130.6">34</text>
<text x="10.4" y="135.6">C</text>
<text x="65.6" y="133.1">3</text>
<text x="65.6" y="135.6">4</text>
<text x="98.1" y="133.1">35</text>
<text x="98.1" y="135.6">36</text>
<text x="201.4" y="133.1">1</text>
<text x="201.4" y="135.6">2</text>
<text x="231.9" y="133.1">8</text>
<text x="231.9" y="135.6">7</text>
<text x="294.8" y="136.9">3</text>
<text x="299.5" y="134.5" transform="rotate(-90 299.5 134.5)">1</text>
<text x="303.7" y="136.9">2</text>
<text x="488.4" y="135.6">C</text>
<text x="77.2" y="140.7" transform="rotate(-90 77.2 140.7)">18</text>
<text x="79.8" y="140.7" transform="rotate(-90 79.8 140.7)">31</text>
<text x="82.3" y="140.7" transform="rotate(-90 82.3 140.7)">47</text>
<text x="84.8" y="140.7" transform="rotate(-90 84.8 140.7)">63</text>
<text x="87.4" y="140.7" transform="rotate(-90 87.4 140.7)">12</text>
<text x="201.4" y="138.2">3</text>
<text x="201.4" y="140.7">4</text>
<text x="231.9" y="138.2">6</text>
<text x="231.9" y="140.7">5</text>
<text x="299.5" y="140.8" transform="rotate(-90 299.5 140.8)">4</text>
<text x="427.7" y="149.1" transform="rotate(-90 427.7 149.1)">8</text>
<text x="432.8" y="149.6" transform="rotate(-90 432.8 149.6)">13</text>
<text x="216.9" y="156.7" transform="rotate(-90 216.9 156.7)">9</text>
<text x="294.8" y="161">3</text>
<text x="299.5" y="158.6" transform="rotate(-90 299.5 158.6)">1</text>
<text x="303.7" y="161">2</text>
<text x="414.3" y="161">24</text>
<text x="444.8" y="161">12</text>
<text x="299.5" y="165" transform="rotate(-90 299.5 165)">4</text>
<text x="414.3" y="166.1">23</text>
<text x="414.8" y="163.6">9</text>
<text x="444.8" y="166.1">21</text>
<text x="414.3" y="173.7">11</text>
<text x="414.3" y="168.7">22</text>
<text x="444.8" y="173.7">10</text>
<text x="445.3" y="168.7">7</text>
<text x="444.8" y="178.8">20</text>
<text x="445.3" y="176.3">1</text>
<text x="10.4" y="185.6">D</text>
<text x="488.4" y="185.6">D</text>
<text x="430.3" y="190.2" transform="rotate(-90 430.3 190.2)">18</text>
<text x="207.2" y="195.3">1</text>
<text x="207.2" y="197.9">2</text>
<text x="57.9" y="200.4">1</text>
<text x="70.6" y="200.4">3</text>
<text x="207.2" y="200.4">3</text>
<text x="207.2" y="202.9">4</text>
<text x="64.5" y="207.5" transform="rotate(-90 64.5 207.5)">2</text>
<text x="10.4" y="235.6">E</text>
<text x="488.4" y="235.6">E</text>
<text x="35" y="249.6">1</text>
<text x="85" y="249.6">2</text>
<text x="135" y="249.6">3</text>
<text x="185" y="249.6">4</text>
<text x="235" y="249.6">5</text>
<text x="285" y="249.6">6</text>
<text x="335" y="249.6">7</text>
<text x="385" y="249.6">8</text>
<text x="435" y="249.6">9</text>
<text x="485" y="249.6">10</text>
</g>
<g font-size="1.8" fill="#008484">
<text x="207.6" y="26.8">+3.3V</text>
<text x="231.8" y="28.7">GNDPWR</text>
<text x="403.2" y="26.8">+3.3V</text>
<text x="431.1" y="25.5">+3.3V</text>
<text x="459.1" y="25.5">+3.3V</text>
<text x="235.7" y="33.2">+5V</text>
<text x="310.3" y="35.8">P1</text>
<text x="354.5" y="33.1">PWR_FLAG</text>
<text x="407.1" y="35.1">R3</text>
<text x="78.2" y="37.9" transform="rotate(-90 78.2 37.9)">+3.3V</text>
<text x="81.1" y="38.1" transform="rotate(-90 81.1 38.1)">+3.3V</text>
<text x="83.6" y="38.1" transform="rotate(-90 83.6 38.1)">+3.3V</text>
<text x="86.2" y="38.1" transform="rotate(-90 86.2 38.1)">+3.3V</text>
<text x="88.7" y="38.1" transform="rotate(-90 88.7 38.1)">+3.3V</text>
<text x="197.3" y="36.4">GND</text>
<text x="197.3" y="41.5">GND</text>
<text x="202.7" y="38.3">+5V</text>
<text x="234.1" y="38.3">+3.3V</text>
<text x="234.1" y="36.4">GND</text>
<text x="302.3" y="38.1">USB_C_Plug_USB2.0</text>
<text x="405.8" y="37.7" transform="rotate(-90 405.8 37.7)">4.7K</text>
<text x="426.8" y="37.6">C20</text>
<text x="426.8" y="39.9">10N</text>
<text x="435.6" y="39.9">SW_SPST</text>
<text x="435.7" y="37.6">SW2</text>
<text x="453.5" y="37.6">C21</text>
<text x="453.5" y="39.9">10N</text>
<text x="463.5" y="39.9">SW_SPST</text>
<text x="463.6" y="37.6">SW3</text>
<text x="312.9" y="42.5">VBUS</text>
<text x="315.2" y="47.6">CC</text>
<text x="335.6" y="42.6">1.1K</text>
<text x="339.5" y="46.1" transform="rotate(-90 339.5 46.1)">R1</text>
<text x="348.2" y="42.6">2K</text>
<text x="352.2" y="46.1" transform="rotate(-90 352.2 46.1)">R2</text>
<text x="52.7" y="53.4">+3.3V</text>
<text x="311.4" y="50.2">VCONN</text>
<text x="407.7" y="52.9">SW1</text>
<text x="435.1" y="51.6">R6</text>
<text x="463" y="51.6">R7</text>
<text x="67.8" y="55.2">NRST</text>
<text x="78.1" y="57.4" transform="rotate(-90 78.1 57.4)">VBAT</text>
<text x="80.6" y="56.3" transform="rotate(-90 80.6 56.3)">VDD</text>
<text x="83.2" y="56.3" transform="rotate(-90 83.2 56.3)">VDD</text>
<text x="85.7" y="56.3" transform="rotate(-90 85.7 56.3)">VDD</text>
<text x="88.3" y="57.6" transform="rotate(-90 88.3 57.6)">VDDA</text>
<text x="93.9" y="55.2">PA0</text>
<text x="93.9" y="57.8">PA1</text>
<text x="348.7" y="54.6">GND</text>
<text x="398.9" y="54.1">C18</text>
<text x="398.9" y="56.4">10N</text>
<text x="407.6" y="55.2">SW_SPST</text>
<text x="433.8" y="54.2" transform="rotate(-90 433.8 54.2)">4.7K</text>
<text x="461.7" y="54.2" transform="rotate(-90 461.7 54.2)">4.7K</text>
<text x="67.8" y="60.3">BOOT0</text>
<text x="90.8" y="60" transform="rotate(-90 90.8 60)">VDDUSB</text>
<text x="93.9" y="60.3">PA2</text>
<text x="93.9" y="62.9">PA3</text>
<text x="93.9" y="65.4">PA4</text>
<text x="120" y="63.6">+3.3V</text>
<text x="132.7" y="63.6">+3.3V</text>
<text x="223.2" y="64.4">J2</text>
<text x="255" y="64.4">J3</text>
<text x="315.4" y="60.3">D+</text>
<text x="93.9" y="67.9">PA5</text>
<text x="93.9" y="70.5">PA6</text>
<text x="223.6" y="66.7">Conn_01x26</text>
<text x="255.4" y="66.7">Conn_01x26</text>
<text x="403.3" y="69.9">GND</text>
<text x="431.2" y="68.6">GND</text>
<text x="459.2" y="68.6">GND</text>
<text x="93.9" y="73">PA7</text>
<text x="93.9" y="75.6">PA8</text>
<text x="124.5" y="73.2">C3</text>
<text x="124.7" y="75.5">100N</text>
<text x="137.2" y="73.2">C5</text>
<text x="137.4" y="75.5">100N</text>
<text x="149.9" y="73.2">C7</text>
<text x="150.1" y="75.5">100N</text>
<text x="301.6" y="73.9" transform="rotate(-90 301.6 73.9)">SHIELD</text>
<text x="309.2" y="73.9" transform="rotate(-90 309.2 73.9)">GND</text>
<text x="365.8" y="75.7">C16</text>
<text x="92.9" y="80.6">PA10</text>
<text x="92.9" y="83.2">PA11</text>
<text x="93.9" y="78.1">PA9</text>
<text x="365.9" y="78">10N</text>
<text x="67.8" y="85.7">PH0</text>
<text x="67.8" y="88.3">PH1</text>
<text x="92.9" y="85.7">PA12</text>
<text x="92.9" y="88.3">PA13</text>
<text x="120" y="89">+3.3V</text>
<text x="120.1" y="85.1">GND</text>
<text x="132.7" y="89">+3.3V</text>
<text x="132.8" y="85.1">GND</text>
<text x="145.4" y="89">+3.3V</text>
<text x="145.5" y="85.1">GND</text>
<text x="361.4" y="87.6">GND</text>
<text x="67.8" y="93.3">PD2</text>
<text x="92.9" y="90.8">PA14</text>
<text x="92.9" y="93.3">PA15</text>
<text x="303" y="95.3">GND</text>
<text x="317" y="91.5" transform="rotate(-90 317 91.5)">GNDPWR</text>
<text x="425.1" y="92.9">LED</text>
<text x="425.8" y="90.6">D1</text>
<text x="67.8" y="98.4">PC0</text>
<text x="67.8" y="101">PC1</text>
<text x="93.9" y="98.4">PB0</text>
<text x="93.9" y="101">PB1</text>
<text x="124.5" y="98.6">C4</text>
<text x="124.7" y="100.9">100N</text>
<text x="137.2" y="98.6">C6</text>
<text x="137.4" y="100.9">100N</text>
<text x="149.9" y="98.6">C8</text>
<text x="150.1" y="100.9">100N</text>
<text x="409.3" y="97.2">4.7K</text>
<text x="413.2" y="100.7" transform="rotate(-90 413.2 100.7)">R4</text>
<text x="425.8" y="100.8">D2</text>
<text x="441.5" y="97">GND</text>
<text x="67.8" y="103.5">PC2</text>
<text x="67.8" y="106">PC3</text>
<text x="93.9" y="103.5">PB2</text>
<text x="93.9" y="106">PB3</text>
<text x="409.3" y="107.4">4.7K</text>
<text x="425.1" y="103.1">LED</text>
<text x="441.5" y="107.1">GND</text>
<text x="67.8" y="108.6">PC4</text>
<text x="67.8" y="111.1">PC5</text>
<text x="67.8" y="113.7">PC6</text>
<text x="93.9" y="108.6">PB4</text>
<text x="93.9" y="111.1">PB5</text>
<text x="93.9" y="113.7">PB6</text>
<text x="120.1" y="110.5">GND</text>
<text x="132.8" y="110.5">GND</text>
<text x="145.5" y="110.5">GND</text>
<text x="413.2" y="110.9" transform="rotate(-90 413.2 110.9)">R5</text>
<text x="67.8" y="116.2">PC7</text>
<text x="67.8" y="118.7">PC8</text>
<text x="75.4" y="117.5">STM32L476RCTx</text>
<text x="81.4" y="115">U2</text>
<text x="93.9" y="116.2">PB7</text>
<text x="93.9" y="118.7">PB8</text>
<text x="67.8" y="123.8">PC10</text>
<text x="67.8" y="121.3">PC9</text>
<text x="92.9" y="123.8">PB10</text>
<text x="93.9" y="121.3">PB9</text>
<text x="238.1" y="125.8">+3.3V</text>
<text x="250.8" y="125.8">+3.3V</text>
<text x="282.9" y="125.7">C11</text>
<text x="67.8" y="126.4">PC11</text>
<text x="67.8" y="128.9">PC12</text>
<text x="67.8" y="131.4">PC13</text>
<text x="92.9" y="126.4">PB11</text>
<text x="92.9" y="128.9">PB12</text>
<text x="92.9" y="131.4">PB13</text>
<text x="210.6" y="129.6">W25Q128JVPIQ</text>
<text x="215.8" y="127.3">IC1</text>
<text x="282.9" y="128">50P</text>
<text x="67.8" y="134">PC14</text>
<text x="67.8" y="136.5">PC15</text>
<text x="78.1" y="137.9" transform="rotate(-90 78.1 137.9)">VSS</text>
<text x="80.6" y="137.9" transform="rotate(-90 80.6 137.9)">VSS</text>
<text x="83.2" y="137.9" transform="rotate(-90 83.2 137.9)">VSS</text>
<text x="85.7" y="137.9" transform="rotate(-90 85.7 137.9)">VSS</text>
<text x="88.3" y="137.9" transform="rotate(-90 88.3 137.9)">VSSA</text>
<text x="92.9" y="134">PB14</text>
<text x="92.9" y="136.5">PB15</text>
<text x="205.2" y="134">CS</text>
<text x="205.2" y="136.5">DO(IO1)</text>
<text x="225.4" y="134">VCC</text>
<text x="226.3" y="136.5">IO3</text>
<text x="255.3" y="135.4">C10</text>
<text x="255.4" y="137.7">10N</text>
<text x="306.1" y="136.7">Y1</text>
<text x="407" y="132.2">+3.3V</text>
<text x="419.5" y="136.1">+3.3V</text>
<text x="436.9" y="137">+3.3V</text>
<text x="447.6" y="132.2">+3.3V</text>
<text x="205.2" y="139.1">IO2</text>
<text x="205.2" y="141.6">GND_1</text>
<text x="223.3" y="141.6">DI(IO0)</text>
<text x="225.5" y="139.1">CLK</text>
<text x="282.9" y="139.7">C12</text>
<text x="282.9" y="142">50P</text>
<text x="289" y="142.2">GND</text>
<text x="302.5" y="142.9">8MHz</text>
<text x="308.1" y="142.2">GND</text>
<text x="313.2" y="142.8" transform="rotate(-90 313.2 142.8)">R8</text>
<text x="411.6" y="143">C15</text>
<text x="452.2" y="143">C17</text>
<text x="192.5" y="148.6">GND</text>
<text x="250.9" y="147.3">GND</text>
<text x="270" y="144.8">GND</text>
<text x="282.9" y="149.8">C13</text>
<text x="313.6" y="145.3">1M</text>
<text x="411.6" y="145.3">10N</text>
<text x="452.3" y="145.3">0.1U</text>
<text x="80.7" y="153.7">GND</text>
<text x="217.8" y="152.9" transform="rotate(-90 217.8 152.9)">GND_2</text>
<text x="282.9" y="152.1">50P</text>
<text x="407.1" y="154.9">GND</text>
<text x="433.7" y="155.4" transform="rotate(-90 433.7 155.4)">VDD</text>
<text x="447.8" y="154.9">GND</text>
<text x="306.1" y="160.8">Y2</text>
<text x="418.3" y="161.9">SDA/MOSI</text>
<text x="428.6" y="157.3" transform="rotate(-90 428.6 157.3)">VDDIO</text>
<text x="439.9" y="161.9">INT</text>
<text x="215.3" y="167.6">GND</text>
<text x="282.9" y="163.8">C14</text>
<text x="282.9" y="166.1">50P</text>
<text x="289" y="166.4">GND</text>
<text x="303" y="167.1">32.768K</text>
<text x="313.1" y="166.4">GND</text>
<text x="313.2" y="166.9" transform="rotate(-90 313.2 166.9)">R9</text>
<text x="418.3" y="167">SCL/SCLK</text>
<text x="418.3" y="164.5">AD0/MISO</text>
<text x="434.3" y="167">AUX_SDA</text>
<text x="459.9" y="163.9">PWR_FLAG</text>
<text x="270" y="168.9">GND</text>
<text x="313.6" y="169.5">1M</text>
<text x="418.3" y="169.5">CS</text>
<text x="434.5" y="169.5">AUX_SCL</text>
<text x="456.6" y="171.2">0.1U</text>
<text x="456.8" y="168.9">C19</text>
<text x="418.3" y="174.6">FSYNC</text>
<text x="423.1" y="178.5">U3</text>
<text x="431.3" y="177.2">RESV_VDDIO</text>
<text x="433" y="179.7">RESV_GND</text>
<text x="435.2" y="174.6">REGOUT</text>
<text x="454.7" y="177.6">+3.3V</text>
<text x="470.7" y="174.4">GND</text>
<text x="194.4" y="184.3">+5V</text>
<text x="420" y="181">MPU-9250</text>
<text x="450.3" y="185.4">GND</text>
<text x="48.3" y="189.3">+5V</text>
<text x="78.1" y="188.1">+3.3V</text>
<text x="185.5" y="186.8">+5V</text>
<text x="203.7" y="191.2">PWR_FLAG</text>
<text x="431.2" y="186.2" transform="rotate(-90 431.2 186.2)">GND</text>
<text x="56.4" y="197.5">LT1129-3.3_SOT223</text>
<text x="63.7" y="195.2">U1</text>
<text x="88.2" y="195">PWR_FLAG</text>
<text x="189.2" y="196.4">C9</text>
<text x="59.9" y="201.3">VI</text>
<text x="67" y="201.3">VO</text>
<text x="189.5" y="198.7">100N</text>
<text x="213.1" y="199">J1</text>
<text x="213.5" y="201.3">Conn_01x04</text>
<text x="428.7" y="200.7">GND</text>
<text x="65.4" y="205.5" transform="rotate(-90 65.4 205.5)">GND</text>
<text x="184.9" y="208.3">GND</text>
<text x="52.1" y="211.6">C1</text>
<text x="52.2" y="213.9">3.3U</text>
<text x="82.5" y="211.6">C2</text>
<text x="82.7" y="213.9">3.3U</text>
<text x="193.8" y="213.4">GND</text>
<text x="195.5" y="211.6">GNDPWR</text>
<text x="82.4" y="221.8">GNDPWR</text>
<text x="47.7" y="223.5">GND</text>
<text x="62.9" y="223.5">GND</text>
<text x="78.2" y="223.5">GND</text>
<text x="44" y="229.2" transform="rotate(-90 44 229.2)">GNDPWR</text>
</g>
<g font-size="1.8">
<text x="94" y="41.7">VBUS</text>
<text x="241.3" y="40.4">PB9</text>
<text x="364.5" y="39.1">VBUS</text>
<text x="209.5" y="42.9">PC13</text>
<text x="209.5" y="45.5">PC0</text>
<text x="241.3" y="42.9">PB8</text>
<text x="241.3" y="45.5">PB7</text>
<text x="414" y="44.2">NRST</text>
<text x="442" y="45.5">PA1</text>
<text x="469.9" y="45.5">PA2</text>
<text x="209.5" y="48">PC1</text>
<text x="209.5" y="50.5">PC2</text>
<text x="209.5" y="53.1">PC3</text>
<text x="241.3" y="48">PB6</text>
<text x="241.3" y="50.5">PB5</text>
<text x="241.3" y="53.1">PB4</text>
<text x="58.4" y="54.4">NRST</text>
<text x="103.3" y="54.4">PA0</text>
<text x="103.3" y="56.9">PA1</text>
<text x="103.3" y="59.4">PA2</text>
<text x="209.5" y="55.6">PA0</text>
<text x="209.5" y="58.2">PA1</text>
<text x="241.3" y="55.6">PB3</text>
<text x="241.3" y="58.2">PD2</text>
<text x="365.8" y="55.6">PA11</text>
<text x="103.3" y="62">PA3</text>
<text x="103.3" y="64.5">PA4</text>
<text x="209.5" y="65.8">PA4</text>
<text x="209.5" y="60.7">PA2</text>
<text x="209.5" y="63.2">PA3</text>
<text x="241.3" y="60.7">PC12</text>
<text x="241.3" y="63.2">PC11</text>
<text x="241.3" y="65.8">PC10</text>
<text x="356.9" y="60.7">D+</text>
<text x="365.8" y="60.7">PA12</text>
<text x="103.3" y="69.6">PA6</text>
<text x="103.3" y="67.1">PA5</text>
<text x="152.4" y="67.1">VBUS</text>
<text x="209.5" y="68.3">PA5</text>
<text x="209.5" y="70.9">PA6</text>
<text x="241.3" y="68.3">PA15</text>
<text x="241.3" y="70.9">PA12</text>
<text x="363.2" y="69.6">VBUS</text>
<text x="103.3" y="72.1">PA7</text>
<text x="103.3" y="77.2">PA9</text>
<text x="103.3" y="74.7">PA8</text>
<text x="209.5" y="75.9">PC4</text>
<text x="209.5" y="73.4">PA7</text>
<text x="241.3" y="73.4">PA11</text>
<text x="241.3" y="75.9">PA10</text>
<text x="102.3" y="82.3">PA11</text>
<text x="102.3" y="79.8">PA10</text>
<text x="209.5" y="78.5">PC5</text>
<text x="209.5" y="81">PB0</text>
<text x="209.5" y="83.6">PB1</text>
<text x="241.3" y="78.5">PA9</text>
<text x="241.3" y="81">PA8</text>
<text x="241.3" y="83.6">PC9</text>
<text x="48.9" y="87.4">OSC8_OUT</text>
<text x="50.9" y="84.8">OSC8_IN</text>
<text x="98.1" y="87.4">46 SWDIO</text>
<text x="98.1" y="89.9">49SWCLK</text>
<text x="102.3" y="84.8">PA12</text>
<text x="209.5" y="88.6">PB10</text>
<text x="209.5" y="86.1">PB2</text>
<text x="241.3" y="86.1">PC8</text>
<text x="241.3" y="88.6">PC7</text>
<text x="58.4" y="92.5">PD2</text>
<text x="102.3" y="92.5">PA15</text>
<text x="209.5" y="93.7">PB12</text>
<text x="209.5" y="91.2">PB11</text>
<text x="241.3" y="91.2">PC6</text>
<text x="241.3" y="93.7">PB15</text>
<text x="58.4" y="97.5">PC0</text>
<text x="58.4" y="100.1">PC1</text>
<text x="103.3" y="97.5">PB0</text>
<text x="103.3" y="100.1">PB1</text>
<text x="209.5" y="96.3">PB13</text>
<text x="241.3" y="96.3">PB14</text>
<text x="395" y="96.3">PC13</text>
<text x="58.4" y="107.7">PC4</text>
<text x="58.4" y="102.6">PC2</text>
<text x="58.4" y="105.2">PC3</text>
<text x="103.3" y="102.6">PB2</text>
<text x="103.3" y="107.7">PB4</text>
<text x="103.3" y="105.2">PB3</text>
<text x="395" y="106.4">PC0</text>
<text x="58.4" y="112.8">PC6</text>
<text x="58.4" y="110.2">PC5</text>
<text x="103.3" y="110.2">PB5</text>
<text x="103.3" y="112.8">PB6</text>
<text x="58.4" y="115.3">PC7</text>
<text x="58.4" y="117.9">PC8</text>
<text x="103.3" y="115.3">PB7</text>
<text x="103.3" y="117.9">PB8</text>
<text x="58.4" y="125.5">PC11</text>
<text x="58.4" y="122.9">PC10</text>
<text x="58.4" y="120.4">PC9</text>
<text x="102.3" y="125.5">PB11</text>
<text x="102.3" y="122.9">PB10</text>
<text x="103.3" y="120.4">PB9</text>
<text x="58.4" y="128">PC12</text>
<text x="58.4" y="130.6">PC13</text>
<text x="102.3" y="128">PB12</text>
<text x="102.3" y="130.6">PB13</text>
<text x="323.8" y="130.6">OSC32_IN</text>
<text x="47.9" y="135.6">OSC32_OUT</text>
<text x="49.9" y="133.1">OSC32_IN</text>
<text x="102.3" y="135.6">PB15</text>
<text x="102.3" y="133.1">PB14</text>
<text x="189.2" y="135.6">PA6</text>
<text x="189.2" y="133.1">PA4</text>
<text x="243.8" y="140.7">PA7</text>
<text x="243.8" y="138.2">PA5</text>
<text x="323.8" y="144.5">OSC32_OUT</text>
<text x="323.8" y="154.7">OSC8_IN</text>
<text x="400.4" y="161">PA7</text>
<text x="455.9" y="161">PB0</text>
<text x="400.4" y="166.1">PA5</text>
<text x="402.6" y="163.6">PA6</text>
<text x="323.8" y="168.7">OSC8_OUT</text>
<text x="402.6" y="173.7">PC4</text>
<text x="402.6" y="168.7">PA4</text>
<text x="195.6" y="197.9">SWDIO</text>
<text x="195.6" y="200.4">SWCLK</text>
</g>
</svg>
